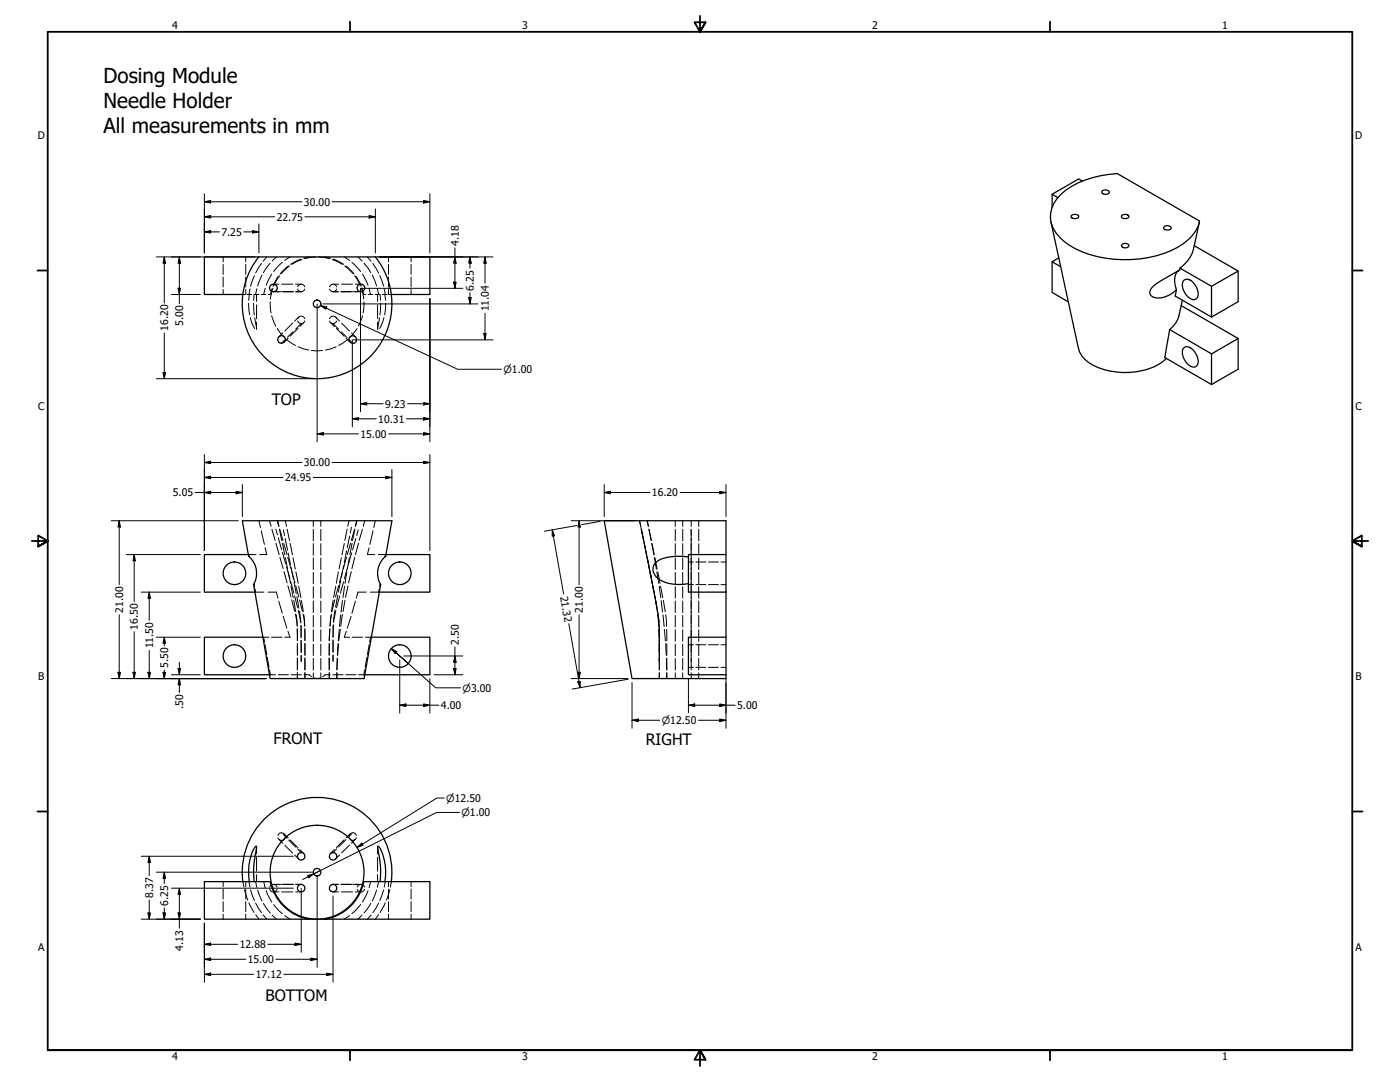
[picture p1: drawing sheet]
<svg xmlns="http://www.w3.org/2000/svg" width="559mm" height="432mm" viewBox="0 0 559 432" stroke-linecap="round" stroke-linejoin="round" font-family="sans-serif">
<!-- layer: Hidden Narrow (ANSI) -->
<g fill="none" stroke="#000" stroke-width=".4">
<path d="M110.1 116.4h2M113.1 116.4h4.1M118.2 116.4h2M132.9 116.4h2.1M136 116.4h4M141 116.4h2M116.9 132.4l-2.2 2.2M120.2 129.2l-2.2 2.1M132.9 129.2l2.3 2.2M136.3 132.5l2.2 2.2M110.1 211.2l.6 2.3M111.1 214.6l1.3 4.7"/>
<path d="M113.1 211.5l.5 2.2M113.8 214.9l1 4.6M138.3 219.8l-.9 4.7M139.6 214l-1 4.7M140.3 210.4l-.5 2.4M142 214.9l-1.3 4.6M143 211.4l-.6 2.3M255.8 210.4l.5 2.4M256 211.5l.5 2.2M256.5 214l1 4.7M256.8 214.9l.9 4.6M257.7 219.8l1 4.7"/>
<path d="M275.9 211.4v2.3M275.9 214.9v4.7M112.7 220.4l1.3 4.6M114.4 226.2l1.3 4.6M115 220.7l1 4.6M116 232l1.3 4.6M116.2 226.5l.9 4.6M117.3 232.3l.9 4.6M117.6 237.8l1.2 4.6M118.5 238.1l.8 4.6M134.8 237.5l-.9 4.7M135.6 237.9l-1.3 4.6"/>
<path d="M136 231.6l-.9 4.7M137.1 232.2l-1.2 4.6M137.2 225.7l-1 4.7M138.8 226.4l-1.3 4.6M140.4 220.6l-1.3 4.6M257.9 220.7l1 4.6M258.9 225.7l1 4.7M259.1 226.5l1 4.6M260.1 231.6l.9 4.7M260.3 232.3l.9 4.6M261.2 237.5l.9 4.7M261.4 238.1l.9 4.6"/>
<path d="M275.9 220.8v4.6M275.9 226.6v4.7M275.9 232.5v4.6M275.9 238.3v4.7M119.1 243.6l.9 4.7M119.5 243.9l.6 4.7M120.1 249.5l.1 4.8M120.1 249.8l.1 4.7M120.2 255.5v4.8M120.2 255.7v4.7M132.9 255.6v4.7M132.9 255.4v4.8"/>
<path d="M133 249.3l-.1 4.9M133.1 249.6l-.2 4.8M133.7 243.4l-.6 4.8M134.1 243.7l-1 4.7M262.3 243.4l.7 4.8M262.5 243.9l.5 4.7M263.1 249.3v4.9M263.1 249.8v4.7M263.1 255.7v4.7M263.1 255.4v4.8M275.9 244.1v4.7M275.9 249.9v4.7"/>
<path d="M275.9 255.8v4.6M120.2 261.5v2.4v-2.3M132.9 261.6v2.3M132.9 261.4v2.4M263.1 261.6v2.3M263.1 261.4v2.4M275.9 261.6v2.3M113.1 333.1l1.4 1.4M115.2 335.2l2.9 2.9M118.8 338.8l1.4 1.4M134.4 338.8l-1.5 1.4M138.1 335.1l-3 2.9"/>
<path d="M140.3 332.9l-1.5 1.4M110.1 352.9h2M113.1 352.9h4.1M118.2 352.9h2M132.9 352.9h2.1M136 352.9h4M141 352.9h2"/>
</g>
<!-- layer: Hidden (ANSI) -->
<g fill="none" stroke="#000" stroke-width=".4">
<path d="M89.1 102.5v2M89.1 105.5v4M89.1 110.5v4M89.1 115.5v2M96.9 117.5h.8M98.1 102.5v2M98.1 105.5v4M98.1 110.5v4M98.1 115.5v2M98.6 117.5h1.9M99.5 117.5l-.2 2.3M99.8 115.3l-.4 2.2"/>
<path d="M101.4 117.5l-.1 2.3M101.5 117.5h1.9M101.6 110l-1.6 4.2M102.4 117.5v2.8M102.5 115.2l-.5 2.3M104.3 117.5h1.8M104.4 105.2l-2.4 3.8M104.6 109.8l-1.8 4.3M105.8 115.1l-.6 2.4M106.5 102.5l-1.5 1.8M107.8 105l-2.7 3.8M108.5 109.4l-2.2 4.5"/>
<path d="M108.5 115.3l-.6 2.2h-.9M109 115l-1.1 4.3M109.1 116.4h2.2M109.1 113.4h2.2M110.3 102.5l-1.7 1.6M111.1 110.2l-2.1 4.1M111.6 110.1l-2.3 3.8M112.4 116.4h4.5M112.4 113.4h4.5M112.6 104.7l-3.4 3.7M115.1 106.2l-3.3 3.1M115.6 106.1l-3.3 3.1"/>
<path d="M115.7 102.5l-2.1 1.4M118 116.4h2.2M118 113.4h2.2M118.8 115.4l.4 .6 1 .4M118.8 114.5a1.45 1.45 0 0 1 1.4-1.1 1.45 1.45 0 0 1 1.4 1.1M120.1 103.4l-4.1 2.1M120.5 103.6l-4 1.9M121.6 115.4a1.36 1.36 0 0 1-1.4 1M123.4 102.5l-2.2 .5M126 102.6l-4.4 .6M127.1 102.6l4.5 .6M129.8 102.5l2.2 .5"/>
<path d="M131.5 114.5a1.45 1.45 0 0 1 1.4-1.1 1.45 1.45 0 0 1 1.4 1.1M131.5 115.4l.4 .6 1 .4M132.6 103.6l4.1 1.9M132.9 116.4h2.3M132.9 113.4h2.3M133.1 103.4l4 2.1M134.3 115.4a1.36 1.36 0 0 1-1.4 1M136.3 116.4h4.4M136.3 113.4h4.4M137.4 102.5l2.1 1.4M137.6 106.1l3.3 3.1M138 106.2l3.3 3.1"/>
<path d="M140.5 104.7l3.4 3.7M141.5 110.1l2.3 3.8M141.8 116.4h2.3M141.8 113.4h2.3M142 110.2l2.2 4.1M142.9 102.5l1.6 1.6M144.2 115l1 4.3M144.6 115.3l.6 2.2h.9M144.7 109.4l2.2 4.5M145.3 105l2.7 3.8M146.6 102.5l1.5 1.8M147 117.5h1.8"/>
<path d="M147.3 115.1l.6 2.4M148.6 109.8l1.7 4.3M148.8 105.2l2.3 3.8M149.8 117.5h1.9l.2 2.3M150.6 115.2l.5 2.3M150.7 117.5v2.8M151.6 110l1.5 4.2M152.7 117.5h1.9M153.4 115.3l.4 2.2M153.6 117.5l.3 2.3M155.1 102.5v2M155.1 105.5v4"/>
<path d="M155.1 110.5v4M155.1 115.5v2M155.4 117.5h.8M164.1 102.5v2M164.1 105.5v4M164.1 110.5v4M164.1 115.5v2M99.2 121l.5 4.6M99.9 126.8l1 3 .7 1.3M101.2 121l.3 4.7M101.7 126.8l.7 4.6M102.4 121.7v5.5"/>
<path d="M102.4 128.6v2.7M107.9 120.4l.3 4.5M108.5 126l1.6 4.1M110.7 131.1l2.8 3.5M112.9 132.8l-1.6 1.6M114.3 135.4l3.6 2.5M115 135l-1.5 1.5M116.8 128.9l-3.1 3.2M118.8 128.1a1.48 1.48 0 0 0 1.4 1.1 1.48 1.48 0 0 0 1.4-1.1M118.8 127.2a1.47 1.47 0 0 1 1.4-1 1.47 1.47 0 0 1 1.4 1M118.9 131.1l-3.1 3.1M119 138.4l4.2 1.3"/>
<path d="M119.2 126.6l-1.6 1.5M121.3 128.7l-1.6 1.6M124.3 139.9h4.5M131.5 128.1a1.45 1.45 0 0 0 1.4 1.1 1.45 1.45 0 0 0 1.4-1.1M131.5 127.2a1.47 1.47 0 0 1 1.4-1 1.47 1.47 0 0 1 1.4 1M131.9 128.7l1.5 1.6M134 126.6l1.6 1.5M134.2 138.4l-4.3 1.3M134.2 131.1l3.2 3.1M136.4 128.9l3.1 3.2M138.2 135l1.5 1.6M138.9 135.4l-3.7 2.5"/>
<path d="M140.3 132.9l1.6 1.6M142.5 131.1l-2.8 3.5M144.7 126l-1.7 4.1M145.2 120.4l-.3 4.5M150.7 121.7v5.5M150.7 128.6v2.7M151.5 126.8l-.8 4.6M151.9 121l-.3 4.7M153.2 126.8l-1.7 4.3M153.9 121l-.4 4.6M103.3 207.8l.7 2.7M104.3 211.8l1.2 5.5"/>
<path d="M105.8 218.6l.7 2.7h-2.9M107.6 207.8l.6 2.3M108.5 211.2l1.3 4.5M110.2 216.8l1.2 4.5M110.7 207.8l.6 2.3M110.8 207.8l.5 2.3M111.5 211.2l1 4.5M111.6 211.2l1.3 4.5M112.7 216.9l1 4.5M113.2 216.8l1.4 4.5M113.9 207.8l.5 2.3M114.6 211.2l1 4.5"/>
<path d="M115.8 216.9l.9 4.5M125.1 207.8v2.3M125.1 211.2v4.6M125.1 217v4.5M128.1 207.8v2.3M128.1 211.2v4.6M128.1 217v4.5M137.4 216.9l-.9 4.5M138.6 211.2l-1 4.5M139.3 207.8l-.5 2.3M139.9 216.8l-1.3 4.5M140.5 216.9l-.8 4.5"/>
<path d="M141.5 211.2l-1.2 4.5M141.6 211.2l-.9 4.5M142.3 207.8l-.4 2.3 .6-2.3M143.1 216.8l-1.2 4.5M144.7 211.2l-1.3 4.4M145.6 207.8l-.6 2.3M147.3 218.6l-.7 2.7h2.9M148.9 211.8l-1.3 5.5M149.8 207.8l-.6 2.7M255.3 207.8l.5 2.3zM256.9 215.7l-.9-4.5 .9 4.5M258.8 210.1l-.4-2.3 .4 2.3"/>
<path d="M259.9 215.7l-.9-4.5 1 4.5M260.1 216.9l.9 4.5M260.2 216.9l1 4.5M269.5 207.8v2.3M269.5 211.2v4.6M269.5 217v4.5M272.5 207.8v2.3M272.5 211.2v4.6M272.5 217v4.5M275.9 207.8v2.3M275.9 211.2v4.6M275.9 217v4.5"/>
<path d="M278.9 207.8v2.3M278.9 211.2v4.6M278.9 217v4.5M99.1 221.3h3.1M99.4 221.3v.3M99.5 221.9v.3M101.4 232.9l.2 1.1M101.7 236.3h3.6M101.8 235.2l.2 1.1M107 236.3h3.3l.7 2.4M111.3 239.9l1.3 4.8M111.8 222.5l1.2 4.4"/>
<path d="M113.3 228.1l1.3 4.5M113.9 222.5l.9 4.6M114.9 222.5l1.2 4.4M114.9 233.7l1.2 4.6M115.1 228.2l.9 4.6M116.2 233.9l.9 4.6M116.5 228.1l1.2 4.5M116.5 239.4l1.1 4.5M117 222.5l.9 4.6M117.3 239.6l.8 4.6M118 233.7l1.3 4.6M118.1 228.2l.9 4.6"/>
<path d="M119.2 233.9l.9 4.6M119.5 239.4l1.2 4.5M120.3 239.6l.8 4.6M125.1 222.7v4.6M125.1 228.4v4.6M125.1 234.1v4.6M125.1 239.9v4.6M128.1 222.7v4.6M128.1 228.4v4.6M128.1 234.1v4.6M128.1 239.9v4.6M133 239.6l-.7 4.6"/>
<path d="M133.6 239.4l-1 4.5M134 233.9l-.9 4.6M135.1 228.2l-.9 4.6M135.2 233.7l-1.3 4.6M136.2 222.5l-.9 4.6M136.7 239.7l-.6 4.6M136.7 228.1l-1.2 4.5M137.5 234l-.6 4.5M137.7 239.5l-.8 4.6M138.3 222.4l-1.3 4.5M138.4 228.3l-.7 4.5M138.9 233.8l-1 4.6"/>
<path d="M139.4 222.5l-.8 4.6M140.2 228.1l-1.1 4.6M141.6 222.4l-1.1 4.5M141.9 239.9l-1.4 4.8M146.2 236.3h-3.3l-.7 2.4M151 221.3h3.1M151.1 236.3h.3M151.3 235.2l-.2 1.1h-3.3M151.7 232.9l-.2 1.1M153.7 221.9l-.1 .3M153.8 221.3v.3M258.1 221.4l-.9-4.5 .9 4.5"/>
<path d="M258.3 222.5l.9 4.6-.9-4.6M259.4 228.2l.9 4.6M259.5 228.2l.9 4.6M260.5 233.9l1 4.6M260.6 233.9l.9 4.6M261.2 222.5l.8 4.6M261.4 222.5l.9 4.6M261.7 239.6l.7 4.6M261.7 239.6l.8 4.6M262.2 228.3l.7 4.5M262.6 228.2l.8 4.6M263.1 234l.7 4.5"/>
<path d="M263.7 233.9l.8 4.6M263.9 239.7l.6 4.6M264.8 239.6l.7 4.6M269.5 222.7v4.6M269.5 228.4v4.6M269.5 234.1v4.6M269.5 239.9v4.6M272.5 222.7v4.6M272.5 228.4v4.6M272.5 234.1v4.6M272.5 239.9v4.6M274.8 233.3h2"/>
<path d="M274.8 224.3h2M275.9 222.7v4.6M275.9 228.4v4.6M275.9 234.1v4.6M275.9 239.9v4.6M277.7 233.3h4.1M277.7 224.3h4.1M278.9 222.7v4.6M278.9 228.4v4.6M278.9 234.1v4.6M278.9 239.9v4.6M282.8 233.3h4"/>
<path d="M282.8 224.3h4M287.8 233.3h2M287.8 224.3h2M104.9 254.3h2.5M105.2 254.3l.4 2M105.8 257.3l.7 4M108.4 254.3h4.2M113 246l1.5 4.7M114.9 251.9l.8 2.4h-2.1M117.9 245.1l.7 4.6M118.2 245.3l.5 4.6M118.7 250.9v4.7"/>
<path d="M118.7 251.1v4.6M118.7 256.8v4.6M118.7 256.9v4.6M120.9 245.1l.7 4.6M121.2 245.3l.5 4.6M121.7 250.9v4.7M121.7 251.1v4.6M121.7 256.8v4.6M121.7 256.9v4.6M125.1 245.6v4.6M125.1 251.3v4.6M125.1 257v4.6"/>
<path d="M128.1 245.6v4.6M128.1 251.3v4.6M128.1 257v4.6M131.4 256.8v4.7M131.4 256.9v4.6M131.6 251.1l-.2 4.6M131.7 250.9l-.3 4.7M132.2 245.4l-.5 4.5M132.4 245.1l-.7 4.6M134.9 256.9l-.2 4.6M135.2 256.8l-.4 4.7M135.4 251.2l-.4 4.6"/>
<path d="M135.8 251l-.5 4.7M136 245.4l-.5 4.6M136.7 245.2l-.7 4.7M138.2 251.9l-.8 2.4h2.1M140.1 246l-1.5 4.7M140.5 254.3h4.2M145.8 254.3h2.2M147.4 257.3l-.8 4M147.9 254.3l-.4 2M148.1 254.3h.2M262.5 245.3l.4 4.6M262.7 245.3l.4 4.6"/>
<path d="M263.1 251.1v4.6l-.1-4.6M263.1 256.9v4.6M263.2 256.9v4.6M264.6 245.4l.5 4.6M265.2 251.2l.4 4.6M265.7 256.9l.2 4.6M265.7 245.3l.4 4.6M266.1 251.1v4.6M266.1 256.9v4.6M269.5 245.6v4.6M269.5 251.3v4.6M269.5 257v4.6"/>
<path d="M272.5 245.6v4.6M272.5 251.3v4.6M272.5 257v4.6M274.8 257.3h2M275.9 245.6v4.6M275.9 251.3v4.6M275.9 257v4.6M277.7 257.3h4.1M278.9 245.6v4.6M278.9 251.3v4.6M278.9 257v4.6M282.8 257.3h4"/>
<path d="M287.8 257.3h2M106.7 262.3l.7 4M107.6 267.3l.3 2M107.6 269.3h.1M107.8 269.3h2.2M111 269.3h4.1M116.2 269.3h4.1M118.7 262.6v4.7zM118.7 268.4v2.4M121.3 269.3h2.1l.9 .7M121.7 262.6v4.7M121.7 268.5v2.3"/>
<path d="M125.1 262.8v4.6M125.1 268.5v2.3M125.4 270.6l1.2 .2 1.1-.2M128.1 262.8v4.6M128.1 268.5v2.3M131.4 262.6v4.7v-4.6M131.4 268.5v2.3M131.8 269.3h-2l-1 .7M132.8 269.3h4.1M134.5 268.5v2.3M134.7 262.6l-.2 4.7 .1-4.6M138 269.3h4.1"/>
<path d="M143.1 269.3h2.2M145.5 269.3h.1M145.6 267.3l-.4 2M146.5 262.3l-.7 4M263.1 262.7v4.6M263.1 268.5v2.3l.1-2.3M263.2 262.7v4.6M266.1 262.7v4.6l-.1-4.6M266.1 268.5v2.3M269.5 262.8v4.6M269.5 268.5v2.3M272.5 262.8v4.6"/>
<path d="M272.5 268.5v2.3M274.8 266.3h2M275.9 262.8v4.6M275.9 268.5v2.3M277.7 266.3h4.1M278.9 262.8v4.6M278.9 268.5v2.3M282.8 266.3h4M287.8 266.3h2M102.4 338v2.8M110.9 333.4a1.51 1.51 0 0 1 1.5-1 1.51 1.51 0 0 1 1.4 1M111 334.3a1.51 1.51 0 0 0 1.4 1.1 1.51 1.51 0 0 0 1.4-1.1"/>
<path d="M111.3 334.9l1.6 1.6M113.5 332.8l1.5 1.6M113.7 337.3l3.1 3.1M115.8 335.2l3.1 3.1M119.7 339.1l1.6 1.6M133.4 339.1l-1.5 1.6M137.4 335.2l-3.2 3.1M139.4 333.4a1.51 1.51 0 0 1 1.4-1.1 1.51 1.51 0 0 1 1.4 1.1M139.4 334.3a1.49 1.49 0 0 0 1.4 1.1 1.49 1.49 0 0 0 1.4-1.1M139.5 337.3l-3.1 3.1M139.7 332.8l-1.5 1.5M141.9 334.9l-1.6 1.6"/>
<path d="M150.7 338v2.8M89.1 351.8v2M89.1 354.8v4M89.1 359.8v4.1M96.9 351.8l.5 2.2M97.5 355.1l1.4 4.1M98.1 351.8v2M98.1 354.8v4M98.1 359.8v4.1M99.4 351.8l.4 2.2M100 355.1l1.6 4.3M102 351.8l.5 2.3"/>
<path d="M102.4 342.2v5.5M102.4 349.1v2.7M102.8 355.2l1.8 4.3M105.2 351.8l.6 2.5M106.3 355.5l2.2 4.5M107.7 354.9a1.56 1.56 0 0 0 1.4 1 1.56 1.56 0 0 0 1.5-1M109.1 352.9l-1.1 .5-.3 .6M109.1 352.9l1.1 .5 .4 .6M109.1 352.9h2.2M109.1 355.9h2.2M112.4 352.9h4.5M112.4 355.9h4.5"/>
<path d="M117.6 341.2l1.6 1.6M118 352.9h2.2M118 355.9h2.2M132.9 352.9h2.3M132.9 355.9h2.3M135.6 341.2l-1.6 1.6M136.3 352.9h4.4M136.3 355.9h4.4M141.8 352.9h2.3M141.8 355.9h2.3M142.6 354.9a1.56 1.56 0 0 0 1.4 1 1.56 1.56 0 0 0 1.5-1M144.1 352.9l-1.1 .5-.4 .6"/>
<path d="M144.1 352.9l1 .5 .4 .6M146.9 355.5l-2.2 4.5M147.9 351.8l-.6 2.5M150.3 355.2l-1.7 4.3M150.7 342.2v5.5M150.7 349.1v2.7M151.1 351.8l-.5 2.3M153.1 355.1l-1.5 4.3M153.8 351.8l-.4 2.2M155.1 351.8v2M155.1 354.8v4M155.1 359.8v4.1"/>
<path d="M155.6 355.1l-1.4 4.1M156.2 351.8l-.4 2.2M164.1 351.8v2M164.1 354.8v4M164.1 359.8v4.1M89.1 364.8v2M98.1 364.8v2M99.4 360.3l2 3.9M102 360.4l2.4 3.8M102.1 365l1.2 1.8M105 365.1l1.5 1.7M105.1 360.6l2.7 3.8"/>
<path d="M108.6 365.2l1.7 1.6M109.2 361l3.4 3.6M113.6 365.4l2.1 1.4M139.5 365.4l-2.1 1.4M143.9 361l-3.4 3.6M144.5 365.2l-1.6 1.6M148 360.6l-2.7 3.8M148.1 365.1l-1.5 1.7M151.1 365l-1.3 1.8M151.1 360.4l-2.3 3.8M153.8 360.3l-2.1 3.9M155.1 364.8v2"/>
<path d="M164.1 364.8v2"/>
</g>
<!-- layer: Visible (ANSI) -->
<g fill="none" stroke="#000" stroke-width=".51">
<path d="M422.2 78.9l-2.3-1.4v5.2M423.5 77.5a36.5 36.5 0 0 1 22.4-8.2l32.9 18.9a16.4 16.4 0 0 1-8.9 10.6 46.4 46.4 0 0 1-43.1-.9 13.8 13.8 0 0 1-7.4-12.9 13 13 0 0 1 4.1-7.5zM432 72.3l-1.5-.9-10.6 6.1M439.8 76.3l1.4-.5a1.16 1.16 0 0 1 1.5 1.2l-1.4 .6a1.12 1.12 0 0 1-1.5-1.3zM419.5 88.6l11 50.6a11.9 11.9 0 0 0 7.9 7.5 28.8 28.8 0 0 0 25.7-2.4l1.4-1.3M427.6 86.1l1.4-.5a1.06 1.06 0 0 1 1.4 1.1l-1.4 .5a1.06 1.06 0 0 1-1.4-1.1zM447.7 86.1a1.7 1.7 0 0 1 2.9 .5 1.89 1.89 0 0 1-3-.2zM448 97.4l1.1-.3a1.12 1.12 0 0 1 1.4 1.2l-1.4 .6a1.1 1.1 0 0 1-1.4-1.2zM464.5 90.6l1.5-.6 1 .3 .5 .6a1.75 1.75 0 0 1-3.1 0zM476.7 98l17.5 10.2-10.6 6.1M478.7 88.6l-2.3 10.8a13.3 13.3 0 0 1-5.4 7.6M96.9 117.5h-15.3v-15h90v15h-15.4"/>
<path d="M103.3 102.5a29.9 29.9 0 0 0 2.9 40.6 29.9 29.9 0 0 0 40.7 0 29.9 29.9 0 0 0 2.9-40.6M419.9 104.5v12.2l6.5 3.8M422.6 102.9l-2.7 1.6 3.5 2M471 107l-.1 .7-1.3 .8a43.1 43.1 0 0 0-9.8 6.3 2.38 2.38 0 0 0-.6 2.8 2.38 2.38 0 0 0 2.6 1.3 10.4 10.4 0 0 0 7.8-3.2 6.7 6.7 0 0 1 .8-7.7M471 107l12.6 7.3v12.2M471.9 119.8l-1.3 6.1a10.2 10.2 0 0 1-3.7 5.6l-2 11.2 18.7 10.8v-12.3l-16.7-9.7M472.7 111.7a3.1 3.1 0 0 1 4.1 1.7 4.6 4.6 0 0 1 .7 5.9 3.9 3.9 0 0 1-4.8-2.8 4.1 4.1 0 0 1 0-4.8zM494.2 108.2v12.2l-10.6 6.1-14.5-8.3 .5-2.5M471.5 122l22.7 13.1-10.6 6.1M472.7 138.6a3.9 3.9 0 0 1 4.8 2.8 4.1 4.1 0 0 1 0 4.8 3.9 3.9 0 0 1-4.8-2.7 4.2 4.2 0 0 1 0-4.9zM494.2 135.1v12.2l-10.6 6.2M96.7 207.8h59.7l-2.5 14.2a8.9 8.9 0 0 0-2 11.3l-6.6 37.5h-37.5l-6.6-37.5a8.9 8.9 0 0 0-2-11.3z"/>
<path d="M99.1 221.3h-17.5v15h20.1M154.1 221.3h17.5v15h-20.2M274.8 222.2a20.3 20.3 0 0 0-12.2 1.7 4.2 4.2 0 0 0-2 4 4.2 4.2 0 0 0 2.8 3.5 16.8 16.8 0 0 0 11.4 1.5M274.8 221.3h15v15h-15zM289.8 221.3v-13.5h-48.6l11.1 63h37.5v-1.5M289.8 236.3v18M104.9 254.3h-23.3v15h26M148.3 254.3h23.3v15h-26M274.8 254.3h15v15h-15zM96.9 351.8a29.9 29.9 0 0 1 29.7-33.6 29.9 29.9 0 0 1 29.6 33.6M99.5 351.8a17.3 17.3 0 0 1 2.8-14.1l.1 .5a50.3 50.3 0 0 0-1 13.6M107.9 351.8a19 19 0 0 0 15.5 15"/>
<path d="M107.9 351.8h-26.3v15h41.8M151.7 351.8a61.2 61.2 0 0 0-1-14l.2-.1a15.8 15.8 0 0 1 3 12l-.3 2.1M123.4 366.8h6.4M129.7 366.9a19 19 0 0 0 15.5-15.1h26.4v15z"/>
<circle cx="109.1" cy="114.9" r="1.52"/>
<circle cx="144" cy="114.9" r="1.52"/>
<circle cx="112.4" cy="135.5" r="1.53"/>
<circle cx="126.6" cy="121.3" r="1.5"/>
<circle cx="140.8" cy="135.5" r="1.52"/>
<circle cx="93.6" cy="228.8" r="4.5"/>
<circle cx="159.6" cy="228.8" r="4.5"/>
<circle cx="93.6" cy="261.8" r="4.5"/>
<circle cx="159.6" cy="261.8" r="4.5"/>
<circle cx="120.2" cy="354.4" r="1.5"/>
<circle cx="120.2" cy="341.7" r="1.49"/>
<circle cx="126.6" cy="348.1" r="18.7"/>
<circle cx="126.6" cy="348.1" r="1.5"/>
<circle cx="132.9" cy="354.4" r="1.5"/>
<circle cx="133" cy="341.7" r="1.49"/>
</g>
<!-- layer: Visible Narrow (ANSI) -->
<path d="M113.8 135.5l-1.4 1.4M139.4 135.6l1.4 1.4" fill="none" stroke="#000" stroke-width=".4"/>
<!-- layer: Border (ANSI) -->
<g fill="none" stroke="#000" stroke-width=".72">
<path d="M139.7 8.6v4.1M279.4 6.3v6.4l-2.2-3.8h4.4l-2.2 3.8 2.2-3.8M419.1 8.6v4.1M15 107.9h4M539.8 107.9h4M12.7 215.9h6.3l-3.8-2.2v4.4l3.8-2.2-3.8 2.2M546.1 215.9h-6.3l3.8-2.2v4.4l-3.8-2.2 3.8 2.2M15 323.8h4M539.8 323.8h4M19 419.1v-406.4h520.8v406.4h-520.8h520.8M139.7 419.1v4.1M419.1 419.1v4.1"/>
<path d="M281.6 422.9l-2.2-3.8 2.2 3.8h-4.4l2.2-3.8v6.3"/>
</g>
<!-- layer: Dimension (ANSI) -->
<g fill="none" stroke="#000" stroke-width=".4">
<path d="M81.6 77.3v23.6M171.6 77.3v23.6M81.6 92.5l2.5-.5v1zM81.6 86.5l2.5-.5v1zM81.6 80.5l2.5-.5v1zM81.6 92.5h6M81.6 86.5h28M81.6 80.5h38.9M97.3 92.5h6M100.8 92l2.5 .5-2.5 .5zM103.3 89.4v11.5M121.7 86.5h28.1"/>
<path d="M132.5 80.5h39.1M147.3 86l2.5 .5-2.5 .5zM149.8 83.4v17.5M169.1 80l2.5 .5-2.5 .5zM181.6 98.9v16.2M62.4 102.5h39.3M65.6 102.5l.5 2.5h-1zM65.6 102.5v18.4M68.4 117.5h11.6M71.1 115h1l-.5 2.5zM71.6 102.5l.5 2.5h-1zM71.6 102.5v18.7"/>
<path d="M143.9 115v49.3M144.1 115.1h40.6M151.4 102.5h45.4M171.6 119.1v57.2M181.1 112.6h1l-.5 2.5zM181.6 102.5l.5 2.5h-1zM187.1 118.8h1l-.5 2.5zM187.6 102.5l.5 2.5h-1zM187.6 102.5v4.5M187.6 116.8v4.5M193.6 102.5l.5 2.5h-1zM193.6 102.5v10.5"/>
<path d="M65.6 132.8v18.3M126.6 121.4v54.9M128.2 121.3h.2M128.9 121.3h61.9M140.6 135.6v34.7M140.9 135.6h55.9M193.1 133.1h1l-.5 2.5zM193.6 125v10.6M62.4 151.1h62.6M65.1 148.6h1l-.5 2.5zM126.6 173.1l2.5-.5v1.1zM126.6 173.1h16.5"/>
<path d="M140.6 167.1l2.5-.5v1zM140.6 167.1h9.6M143.9 161.1l2.5-.4v.9zM143.9 161.1h9.1M155.1 173.1h16.5M162.2 167.1h9.4M162.7 161.1h8.9M169.1 160.7l2.5 .4-2.5 .5zM169.1 166.6l2.5 .5-2.5 .5zM169.1 172.6l2.5 .5-2.5 .6zM77.9 196.6h18.8M81.6 196.6l2.5-.6v1.1z"/>
<path d="M81.6 190.5l2.5-.5v1.1zM81.6 184.6l2.5-.5v.9zM81.6 181.4v38.3M81.6 190.5h31.4M81.6 184.6h38.9M94.2 196l2.5 .6-2.5 .5zM96.7 193.4v12.8M125 190.5h31.4M132.5 184.6h39.1M153.9 190l2.5 .5-2.5 .6zM156.4 187.4v18.8M169.1 184.1l2.5 .5-2.5 .4z"/>
<path d="M171.6 181.4v38.3M241.2 196.6l2.5-.6v1.1zM241.2 196.6h18.2M241.2 193.4v12.8M271.4 196.6h18.4M287.3 196l2.5 .6-2.5 .5zM289.8 193.4v12.8M44.4 207.8h50.7M47.6 207.8l.5 2.5h-1zM47.6 207.8v25.5M220.4 211.5l1 2.3-1 .2zM220.4 211.5l4.6 25.6"/>
<path d="M228 207.8h25.7M230.2 209.7l-12.9 2.3M231.1 207.8l.5 2.5h-.9zM231.1 207.8v25.5M239.6 208.1l-7.4 1.3M50.4 221.3h29.6M53.6 221.3l.5 2.5h-1zM53.6 221.3v18.8M56.4 236.3h23.6M59.6 236.3l.5 2.5h-1zM59.6 236.3v11.3M47.6 245.3v25.5"/>
<path d="M53.6 252.1v18.7M59.6 259.6v11.2M62.4 254.3h17.6M65.6 254.3l.5 2.5h-1zM65.6 254.3v3.4M181.6 258.1v11.2M227 248.9l4.5 25.5M231.1 245.3v25.5M44.4 270.8h61.8M47.1 268.3h1l-.5 2.5zM53.1 268.3h1l-.5 2.5zM59.1 268.3h1l-.5 2.5z"/>
<path d="M65.1 268.3h1l-.5 2.5zM65.6 267.4v3.4M68.4 269.3h11.6M71.1 266.8h1l-.5 2.5zM71.6 270.8l.5 2.5h-1zM71.6 264.3v5M71.6 270.8v5.6M159.6 263.4v21.2M161.2 261.8h23.5M171.6 270.9v13.7M173.2 269.3h11.5M181.1 266.8h1l-.5 2.5z"/>
<path d="M181.6 261.8l.5 2.5h-1zM228 270.8h22.7M230.6 272.1l1-.2-.1 2.5zM230.7 268.3h.9l-.5 2.5zM250.7 271.1l-22.3 3.9M252.3 272.4v18.2M274.8 270.9v13.5M289.8 270.9v19.7M159.6 281.4l2.5-.5v1zM159.6 281.4h15.6M169.1 280.9l2.5 .5-2.5 .5zM252.3 287.4l2.5-.5v1.1z"/>
<path d="M252.3 287.4h11M274.8 281.4l2.5-.5v1zM274.8 281.4h18.6M278.8 287.4h11M287.3 280.9l2.5 .5-2.5 .5zM287.3 286.9l2.5 .5-2.5 .6zM177.3 318.5h-2.9l-31.9 19.7M142.5 338.2l1.9-1.7 .5 .8zM56.4 341.7h60.7M59.6 341.7l.5 2.5h-1zM59.6 341.7v7.7M59.6 359.2v7.6"/>
<path d="M62.4 348.1h61.9M65.6 348.1l.5 2.5h-1zM65.6 348.1v4.5M68.4 354.5h48.7M71.6 354.5l.5 2.5h-1zM71.6 354.5v16M120.2 354.5v25.5M124.8 348.1h.2M126.6 349.7v36.3M132.9 357.5v34.5M56.4 366.8h23.6M59.1 364.3h1l-.5 2.5z"/>
<path d="M65.1 364.3h1l-.5 2.5zM65.6 362.3v4.5M71.1 364.3h1l-.5 2.5zM81.6 376.9l2.5-.6v1zM81.6 368.4v23.6M81.6 376.9h13.3M106.9 376.9h13.3M117.7 376.3l2.5 .6-2.5 .4zM81.6 382.8l2.5-.4v.9zM81.6 388.8l2.5-.5v1zM81.6 382.8h16.5M81.6 388.8h19.7"/>
<path d="M110.1 382.8h16.5M113.3 388.8h19.6M124.1 382.4l2.5 .4-2.5 .5zM130.4 388.3l2.5 .5-2.5 .5z"/>
</g>
<g fill="#000">
<path d="M81.6 92.5l2.5-.5v1z" fill-rule="evenodd"/>
<path d="M81.6 86.5l2.5-.5v1z" fill-rule="evenodd"/>
<path d="M81.6 80.5l2.5-.5v1z" fill-rule="evenodd"/>
<path d="M100.8 92l2.5 .5-2.5 .5z" fill-rule="evenodd"/>
<path d="M147.3 86l2.5 .5-2.5 .5z" fill-rule="evenodd"/>
<path d="M169.1 80l2.5 .5-2.5 .5z" fill-rule="evenodd"/>
<path d="M65.6 102.5l.5 2.5h-1z" fill-rule="evenodd"/>
<path d="M71.1 115h1l-.5 2.5z" fill-rule="evenodd"/>
<path d="M71.6 102.5l.5 2.5h-1z" fill-rule="evenodd"/>
<path d="M181.1 112.6h1l-.5 2.5z" fill-rule="evenodd"/>
<path d="M181.6 102.5l.5 2.5h-1z" fill-rule="evenodd"/>
<path d="M187.1 118.8h1l-.5 2.5z" fill-rule="evenodd"/>
<path d="M187.6 102.5l.5 2.5h-1z" fill-rule="evenodd"/>
<path d="M193.6 102.5l.5 2.5h-1z" fill-rule="evenodd"/>
<path d="M193.1 133.1h1l-.5 2.5z" fill-rule="evenodd"/>
<path d="M65.1 148.6h1l-.5 2.5z" fill-rule="evenodd"/>
<path d="M126.6 173.1l2.5-.5v1.1z" fill-rule="evenodd"/>
<path d="M140.6 167.1l2.5-.5v1z" fill-rule="evenodd"/>
<path d="M143.9 161.1l2.5-.4v.9z" fill-rule="evenodd"/>
<path d="M169.1 160.7l2.5 .4-2.5 .5z" fill-rule="evenodd"/>
<path d="M169.1 166.6l2.5 .5-2.5 .5z" fill-rule="evenodd"/>
<path d="M169.1 172.6l2.5 .5-2.5 .6z" fill-rule="evenodd"/>
<path d="M81.6 196.6l2.5-.6v1.1z" fill-rule="evenodd"/>
<path d="M81.6 190.5l2.5-.5v1.1z" fill-rule="evenodd"/>
<path d="M81.6 184.6l2.5-.5v.9z" fill-rule="evenodd"/>
<path d="M94.2 196l2.5 .6-2.5 .5z" fill-rule="evenodd"/>
<path d="M153.9 190l2.5 .5-2.5 .6z" fill-rule="evenodd"/>
<path d="M169.1 184.1l2.5 .5-2.5 .4z" fill-rule="evenodd"/>
<path d="M241.2 196.6l2.5-.6v1.1z" fill-rule="evenodd"/>
<path d="M287.3 196l2.5 .6-2.5 .5z" fill-rule="evenodd"/>
<path d="M47.6 207.8l.5 2.5h-1z" fill-rule="evenodd"/>
<path d="M220.4 211.5l1 2.3-1 .2z" fill-rule="evenodd"/>
<path d="M231.1 207.8l.5 2.5h-.9z" fill-rule="evenodd"/>
<path d="M53.6 221.3l.5 2.5h-1z" fill-rule="evenodd"/>
<path d="M59.6 236.3l.5 2.5h-1z" fill-rule="evenodd"/>
<path d="M65.6 254.3l.5 2.5h-1z" fill-rule="evenodd"/>
<path d="M47.1 268.3h1l-.5 2.5z" fill-rule="evenodd"/>
<path d="M53.1 268.3h1l-.5 2.5z" fill-rule="evenodd"/>
<path d="M59.1 268.3h1l-.5 2.5z" fill-rule="evenodd"/>
<path d="M65.1 268.3h1l-.5 2.5z" fill-rule="evenodd"/>
<path d="M71.1 266.8h1l-.5 2.5z" fill-rule="evenodd"/>
<path d="M71.6 270.8l.5 2.5h-1z" fill-rule="evenodd"/>
<path d="M181.1 266.8h1l-.5 2.5z" fill-rule="evenodd"/>
<path d="M181.6 261.8l.5 2.5h-1z" fill-rule="evenodd"/>
<path d="M230.6 272.1l1-.2-.1 2.5z" fill-rule="evenodd"/>
<path d="M230.7 268.3h.9l-.5 2.5z" fill-rule="evenodd"/>
<path d="M159.6 281.4l2.5-.5v1z" fill-rule="evenodd"/>
<path d="M169.1 280.9l2.5 .5-2.5 .5z" fill-rule="evenodd"/>
<path d="M252.3 287.4l2.5-.5v1.1z" fill-rule="evenodd"/>
<path d="M274.8 281.4l2.5-.5v1z" fill-rule="evenodd"/>
<path d="M287.3 280.9l2.5 .5-2.5 .5z" fill-rule="evenodd"/>
<path d="M287.3 286.9l2.5 .5-2.5 .6z" fill-rule="evenodd"/>
<path d="M142.5 338.2l1.9-1.7 .5 .8z" fill-rule="evenodd"/>
<path d="M59.6 341.7l.5 2.5h-1z" fill-rule="evenodd"/>
<path d="M65.6 348.1l.5 2.5h-1z" fill-rule="evenodd"/>
<path d="M71.6 354.5l.5 2.5h-1z" fill-rule="evenodd"/>
<path d="M59.1 364.3h1l-.5 2.5z" fill-rule="evenodd"/>
<path d="M65.1 364.3h1l-.5 2.5z" fill-rule="evenodd"/>
<path d="M71.1 364.3h1l-.5 2.5z" fill-rule="evenodd"/>
<path d="M81.6 376.9l2.5-.6v1z" fill-rule="evenodd"/>
<path d="M117.7 376.3l2.5 .6-2.5 .4z" fill-rule="evenodd"/>
<path d="M81.6 382.8l2.5-.4v.9z" fill-rule="evenodd"/>
<path d="M81.6 388.8l2.5-.5v1z" fill-rule="evenodd"/>
<path d="M124.1 382.4l2.5 .4-2.5 .5z" fill-rule="evenodd"/>
<path d="M130.4 388.3l2.5 .5-2.5 .5z" fill-rule="evenodd"/>
</g>
<!-- layer: Symbol (ANSI) -->
<path d="M127.9 121.9l2.5 .6-.4 .9zM127.9 121.9l54.8 25.5h17.4M156.2 258.8l2.2 1.3-.7 .8zM156.2 258.8l1.9 1.7M162.9 264.8l-4.8-4.3 15.8 14h9.9M183.3 324.2h-9l-49.1 24.5M122.8 349.4l2.4-.7-2 1.6zM125.2 348.7l-4.4 2.3M127.9 347.4l-2.7 1.3" fill="none" stroke="#000" stroke-width=".4"/>
<g fill="#000">
<path d="M127.9 121.9l2.5 .6-.4 .9z" fill-rule="evenodd"/>
<path d="M156.2 258.8l2.2 1.3-.7 .8z" fill-rule="evenodd"/>
<path d="M122.8 349.4l2.4-.7-2 1.6z" fill-rule="evenodd"/>
</g>
<g font-size="8.2">
<text x="41.3" y="33.3">Dosing Module</text>
<text x="41.3" y="43.1">Needle Holder</text>
<text x="41.3" y="53">All measurements in mm</text>
</g>
<g font-size="6.3">
<text x="108.5" y="161.7">TOP</text>
<text x="109.1" y="296.7">FRONT</text>
<text x="257.8" y="297.2">RIGHT</text>
<text x="106" y="399.3">BOTTOM</text>
</g>
<g font-size="4.2">
<text x="68.7" y="11.7">4</text>
<text x="208.4" y="11.7">3</text>
<text x="348.1" y="11.7">2</text>
<text x="487.8" y="11.7">1</text>
<text x="15.1" y="55.5">D</text>
<text x="540.9" y="55.5">D</text>
<text x="121.3" y="82">30.00</text>
<text x="110.4" y="88.1">22.75</text>
<text x="88.3" y="94.1">7.25</text>
<text x="183.1" y="98.1" transform="rotate(-90 183.1 98.1)">4.18</text>
<text x="189.1" y="116" transform="rotate(-90 189.1 116)">6.25</text>
<text x="195.1" y="124.2" transform="rotate(-90 195.1 124.2)">11.04</text>
<text x="73.1" y="130.1" transform="rotate(-90 73.1 130.1)">5.00</text>
<text x="67.1" y="132.1" transform="rotate(-90 67.1 132.1)">16.20</text>
<text x="15.2" y="163.4">C</text>
<text x="153.8" y="162.6">9.23</text>
<text x="541" y="163.4">C</text>
<text x="151" y="168.7">10.31</text>
<text x="143.9" y="174.7">15.00</text>
<text x="121.3" y="186.1">30.00</text>
<text x="113.8" y="192.1">24.95</text>
<text x="69" y="198.1">5.05</text>
<text x="260.2" y="198.1">16.20</text>
<text x="223.6" y="238.1" transform="rotate(80 223.6 238.1)">21.32</text>
<text x="49.1" y="244.5" transform="rotate(-90 49.1 244.5)">21.00</text>
<text x="232.7" y="244.5" transform="rotate(-90 232.7 244.5)">21.00</text>
<text x="55.1" y="251.3" transform="rotate(-90 55.1 251.3)">16.50</text>
<text x="183.1" y="257.4" transform="rotate(-90 183.1 257.4)">2.50</text>
<text x="61.1" y="258.8" transform="rotate(-90 61.1 258.8)">11.50</text>
<text x="67.1" y="266.6" transform="rotate(-90 67.1 266.6)">5.50</text>
<text x="15.3" y="271.4">B</text>
<text x="541.1" y="271.4">B</text>
<text x="73.1" y="283" transform="rotate(-90 73.1 283)">.50</text>
<text x="176" y="283">4.00</text>
<text x="294.2" y="283">5.00</text>
<text x="61.1" y="358.4" transform="rotate(-90 61.1 358.4)">8.37</text>
<text x="67.1" y="361.5" transform="rotate(-90 67.1 361.5)">6.25</text>
<text x="15.2" y="379.3">A</text>
<text x="73.1" y="379.4" transform="rotate(-90 73.1 379.4)">4.13</text>
<text x="95.7" y="378.4">12.88</text>
<text x="541" y="379.3">A</text>
<text x="98.9" y="384.3">15.00</text>
<text x="102.1" y="390.4">17.12</text>
<text x="68.7" y="423.2">4</text>
<text x="208.4" y="423.2">3</text>
<text x="348.1" y="423.2">2</text>
<text x="487.8" y="423.2">1</text>
</g>
<g font-size="4">
<text x="200.9" y="148.9">⌀1.00</text>
<text x="184.6" y="276">⌀3.00</text>
<text x="264.1" y="288.9">⌀12.50</text>
<text x="178.1" y="320">⌀12.50</text>
<text x="184.1" y="325.8">⌀1.00</text>
</g>
</svg>
